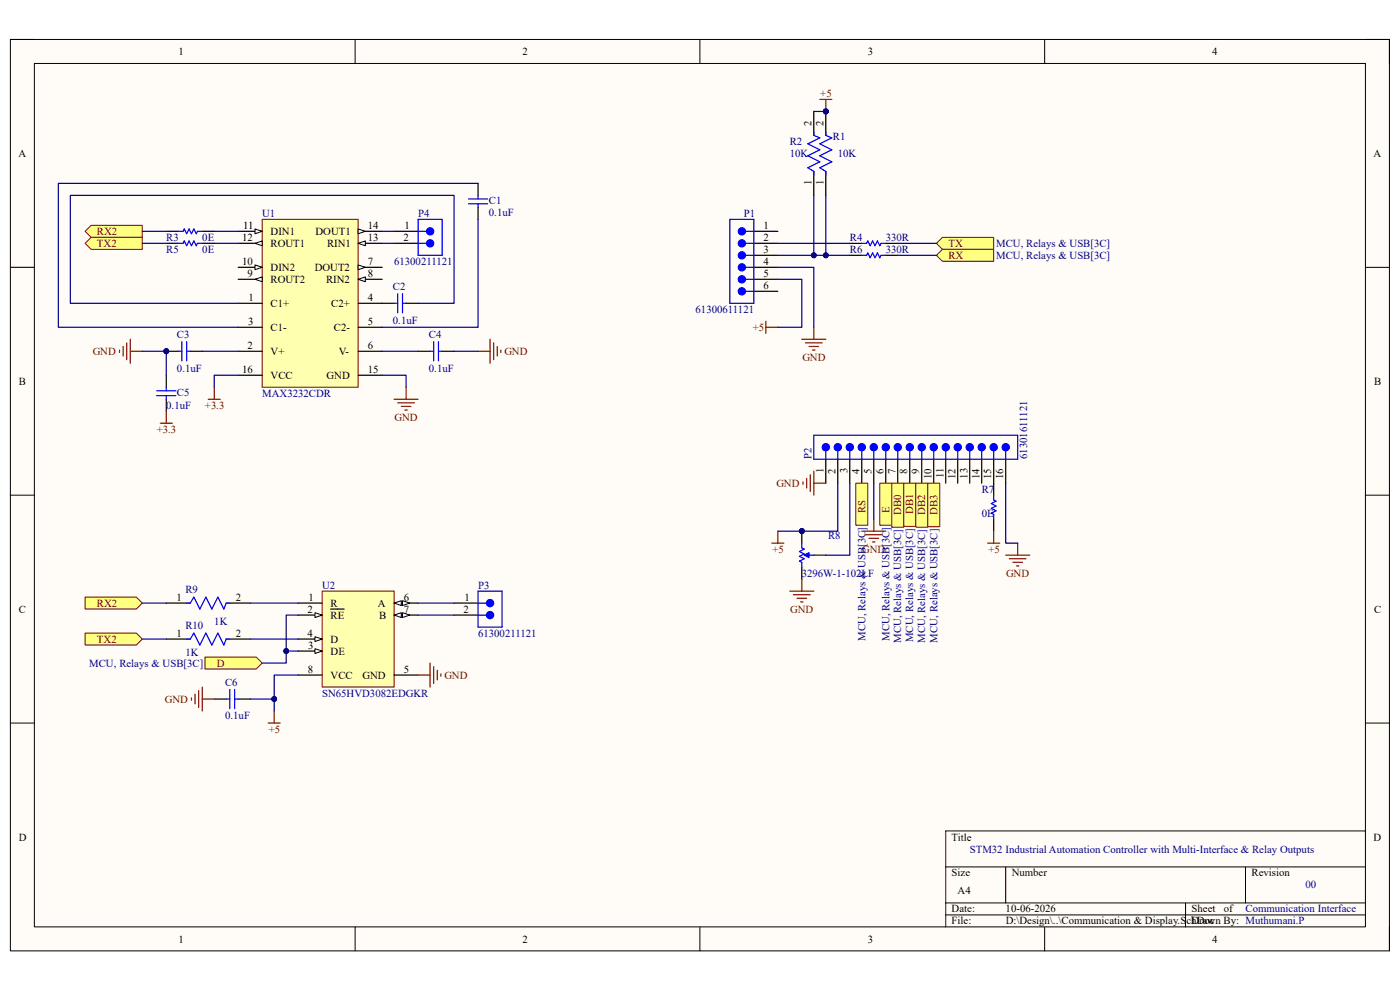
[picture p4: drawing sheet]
<svg xmlns="http://www.w3.org/2000/svg" width="297mm" height="210mm" viewBox="0 0 297 210" stroke-linecap="round" stroke-linejoin="round" font-family="sans-serif">
<path d="M2.2 8.4h292.6v193.3h-292.6z" fill-rule="evenodd" fill="#fffcf8"/>
<path d="M2.2 8.4h292.6v193.3h-292.6z" fill="none" stroke="#000" stroke-width=".21"/>
<path d="M7.3 13.5h282.4v183.1h-282.4z" fill-rule="evenodd" fill="#fffcf8"/>
<g fill="none" stroke="#000" stroke-width=".21">
<path d="M2.2 8.4h5.1M7.3 13.5h282.4v183.1h-282.4zM75.3 8.4v5.1M148.5 8.4v5.1M221.6 8.4v5.1M289.7 8.4h5.1v5.1M2.2 56.7h5.1M289.7 56.7h5.1M2.2 105h5.1M289.7 105.1h5.1M2.2 153.4h5.1M289.7 153.4h5.1"/>
<path d="M289.7 176.3h-89.1v20.3M75.3 196.6v5.1M148.5 196.6v5.1M200.6 183.9h89.1M200.6 191.5h89.1M200.6 194.1h89.1M213.4 183.9v7.6M221.6 196.6v5.1M251.5 191.5v5.1M264.2 183.9v7.6M294.8 196.6v5.1"/>
</g>
<path d="M55.6 46.5h20.4v35.6h-20.4z" fill-rule="evenodd" fill="#ffffb0"/>
<path d="M55.6 46.5h20.4v35.6h-20.4z" fill="none" stroke="#800000" stroke-width=".21"/>
<path d="M76 56.7h5.1M50.5 64.3h5.1M50.5 74.5h5.1M50.5 69.4h5.1M76 64.3h5.1M76 74.5h5.1M76 69.4h5.1" fill="none" stroke="#000" stroke-width=".25"/>
<path d="M76 56.2l1.5 .5-1.5 .5z" fill="#f8fcff"/>
<path d="M76 56.2l1.5 .5-1.5 .5z" fill="none" stroke="#000" stroke-width=".21"/>
<path d="M76 59.3h5.1" fill="none" stroke="#000" stroke-width=".25"/>
<path d="M76 59.3l1.5-.6v1.1z" fill="#f8fcff"/>
<path d="M76 59.3l1.5-.6v1.1z" fill="none" stroke="#000" stroke-width=".21"/>
<path d="M50.5 59.3h5.1" fill="none" stroke="#000" stroke-width=".25"/>
<path d="M54.1 59.3l1.5-.6v1.1z" fill="#f8fcff"/>
<path d="M54.1 59.3l1.5-.6v1.1z" fill="none" stroke="#000" stroke-width=".21"/>
<path d="M50.5 56.7h5.1" fill="none" stroke="#000" stroke-width=".25"/>
<path d="M54.1 56.2l1.5 .5-1.5 .5z" fill="#f8fcff"/>
<path d="M54.1 56.2l1.5 .5-1.5 .5z" fill="none" stroke="#000" stroke-width=".21"/>
<path d="M50.5 49.1h5.1" fill="none" stroke="#000" stroke-width=".25"/>
<path d="M54.1 48.6l1.5 .5-1.5 .5z" fill="#f8fcff"/>
<path d="M54.1 48.6l1.5 .5-1.5 .5z" fill="none" stroke="#000" stroke-width=".21"/>
<path d="M50.5 51.6h5.1" fill="none" stroke="#000" stroke-width=".25"/>
<path d="M54.1 51.6l1.5-.5v1z" fill="#f8fcff"/>
<path d="M54.1 51.6l1.5-.5v1z" fill="none" stroke="#000" stroke-width=".21"/>
<path d="M76 51.6h5.1" fill="none" stroke="#000" stroke-width=".25"/>
<path d="M76 51.6l1.5-.5v1z" fill="#f8fcff"/>
<path d="M76 51.6l1.5-.5v1z" fill="none" stroke="#000" stroke-width=".21"/>
<path d="M76 49.1h5.1" fill="none" stroke="#000" stroke-width=".25"/>
<path d="M76 48.6l1.5 .5-1.5 .5z" fill="#f8fcff"/>
<path d="M76 48.6l1.5 .5-1.5 .5z" fill="none" stroke="#000" stroke-width=".21"/>
<path d="M50.5 79.6h5.1M76 79.6h5.1" fill="none" stroke="#000" stroke-width=".25"/>
<path d="M68.3 125.4h15.3v20.3h-15.3z" fill-rule="evenodd" fill="#ffffb0"/>
<path d="M68.3 125.4h15.3v20.3h-15.3z" fill="none" stroke="#800000" stroke-width=".21"/>
<path d="M63.3 127.9h5M63.3 130.5h5" fill="none" stroke="#000" stroke-width=".25"/>
<path d="M66.8 130l1.5 .5-1.5 .5z" fill="#f8fcff"/>
<path d="M66.8 130l1.5 .5-1.5 .5z" fill="none" stroke="#000" stroke-width=".21"/>
<path d="M63.3 138.1h5M70.1 129.2h2.9" fill="none" stroke="#000" stroke-width=".25"/>
<path d="M66.8 137.6l1.5 .5-1.5 .5z" fill="#f8fcff"/>
<path d="M66.8 137.6l1.5 .5-1.5 .5z" fill="none" stroke="#000" stroke-width=".21"/>
<path d="M63.3 135.6h5" fill="none" stroke="#000" stroke-width=".25"/>
<path d="M66.8 135.1l1.5 .5-1.5 .5z" fill="#f8fcff"/>
<path d="M66.8 135.1l1.5 .5-1.5 .5z" fill="none" stroke="#000" stroke-width=".21"/>
<path d="M83.6 127.9h5.1M83.6 143.2h5.1" fill="none" stroke="#000" stroke-width=".25"/>
<path d="M83.6 127.9l1.5-.5v1z" fill="#f8fcff"/>
<path d="M83.6 127.9l1.5-.5v1z" fill="none" stroke="#000" stroke-width=".21"/>
<path d="M85.4 127.4l1.5 .5-1.5 .5z" fill="#f8fcff"/>
<path d="M85.4 127.4l1.5 .5-1.5 .5z" fill="none" stroke="#000" stroke-width=".21"/>
<path d="M83.6 130.5h5.1" fill="none" stroke="#000" stroke-width=".25"/>
<path d="M83.6 130.5l1.5-.5v1z" fill="#f8fcff"/>
<path d="M83.6 130.5l1.5-.5v1z" fill="none" stroke="#000" stroke-width=".21"/>
<path d="M85.4 130l1.5 .5-1.5 .5z" fill="#f8fcff"/>
<path d="M85.4 130l1.5 .5-1.5 .5z" fill="none" stroke="#000" stroke-width=".21"/>
<path d="M175.2 97.4v5.1M177.7 97.4v5.1M63.3 143.2h5" fill="none" stroke="#000" stroke-width=".25"/>
<path d="M177.7 95.6v1.8" fill="none" stroke="#00f" stroke-width=".25"/>
<circle cx="177.7" cy="94.9" r=".76" fill="#00f"/>
<g fill="none" stroke="#00f" stroke-width=".25">
<path d="M175.2 95.6v1.8M180.3 95.6v1.8"/>
<circle cx="177.7" cy="94.9" r=".76"/>
</g>
<path d="M180.3 97.4v5.1" fill="none" stroke="#000" stroke-width=".25"/>
<circle cx="180.3" cy="94.9" r=".76" fill="#00f"/>
<g fill="none" stroke="#00f" stroke-width=".25">
<path d="M182.8 95.6v1.8"/>
<circle cx="180.3" cy="94.9" r=".76"/>
</g>
<path d="M182.8 97.4v5.1" fill="none" stroke="#000" stroke-width=".25"/>
<circle cx="182.8" cy="94.9" r=".76" fill="#00f"/>
<g fill="none" stroke="#00f" stroke-width=".25">
<path d="M185.4 95.6v1.8"/>
<circle cx="182.8" cy="94.9" r=".76"/>
</g>
<path d="M185.4 97.4v5.1" fill="none" stroke="#000" stroke-width=".25"/>
<circle cx="185.4" cy="94.9" r=".76" fill="#00f"/>
<g fill="none" stroke="#00f" stroke-width=".25">
<path d="M187.9 95.6v1.8"/>
<circle cx="185.4" cy="94.9" r=".76"/>
</g>
<path d="M187.9 97.4v5.1" fill="none" stroke="#000" stroke-width=".25"/>
<circle cx="187.9" cy="94.9" r=".76" fill="#00f"/>
<g fill="none" stroke="#00f" stroke-width=".25">
<path d="M190.5 95.6v1.8"/>
<circle cx="187.9" cy="94.9" r=".76"/>
</g>
<path d="M190.5 97.4v5.1" fill="none" stroke="#000" stroke-width=".25"/>
<circle cx="190.5" cy="94.9" r=".76" fill="#00f"/>
<g fill="none" stroke="#00f" stroke-width=".25">
<path d="M193 95.6v1.8"/>
<circle cx="190.5" cy="94.9" r=".76"/>
</g>
<path d="M193 97.4v5.1" fill="none" stroke="#000" stroke-width=".25"/>
<circle cx="193" cy="94.9" r=".76" fill="#00f"/>
<g fill="none" stroke="#00f" stroke-width=".25">
<path d="M195.5 95.6v1.8"/>
<circle cx="193" cy="94.9" r=".76"/>
</g>
<path d="M195.5 97.4v5.1" fill="none" stroke="#000" stroke-width=".25"/>
<circle cx="195.6" cy="94.9" r=".76" fill="#00f"/>
<g fill="none" stroke="#00f" stroke-width=".25">
<path d="M198.1 95.6v1.8"/>
<circle cx="195.6" cy="94.9" r=".76"/>
</g>
<path d="M198.1 97.4v5.1" fill="none" stroke="#000" stroke-width=".25"/>
<circle cx="198.1" cy="94.9" r=".76" fill="#00f"/>
<g fill="none" stroke="#00f" stroke-width=".25">
<path d="M200.6 95.6v1.8"/>
<circle cx="198.1" cy="94.9" r=".76"/>
</g>
<path d="M200.6 97.4v5.1" fill="none" stroke="#000" stroke-width=".25"/>
<circle cx="200.6" cy="94.9" r=".76" fill="#00f"/>
<g fill="none" stroke="#00f" stroke-width=".25">
<path d="M203.2 95.6v1.8"/>
<circle cx="200.6" cy="94.9" r=".76"/>
</g>
<path d="M203.2 97.4v5.1" fill="none" stroke="#000" stroke-width=".25"/>
<circle cx="203.2" cy="94.9" r=".76" fill="#00f"/>
<g fill="none" stroke="#00f" stroke-width=".25">
<path d="M205.7 95.6v1.8"/>
<circle cx="203.2" cy="94.9" r=".76"/>
</g>
<path d="M205.7 97.4v5.1M208.3 97.4v5.1" fill="none" stroke="#000" stroke-width=".25"/>
<circle cx="205.7" cy="94.9" r=".76" fill="#00f"/>
<g fill="none" stroke="#00f" stroke-width=".25">
<path d="M208.3 95.6v1.8"/>
<circle cx="205.7" cy="94.9" r=".76"/>
</g>
<circle cx="208.3" cy="94.9" r=".76" fill="#00f"/>
<g fill="none" stroke="#00f" stroke-width=".25">
<path d="M210.8 95.6v1.8"/>
<circle cx="208.3" cy="94.9" r=".76"/>
</g>
<path d="M210.8 97.4v5.1" fill="none" stroke="#000" stroke-width=".25"/>
<circle cx="210.8" cy="94.9" r=".76" fill="#00f"/>
<g fill="none" stroke="#00f" stroke-width=".25">
<path d="M213.4 95.6v1.8"/>
<circle cx="210.8" cy="94.9" r=".76"/>
</g>
<path d="M213.4 97.4v5.1" fill="none" stroke="#000" stroke-width=".25"/>
<circle cx="213.4" cy="94.9" r=".76" fill="#00f"/>
<g fill="none" stroke="#00f" stroke-width=".25">
<path d="M172.7 92.3h43.2v5.1h-43.2z"/>
<circle cx="213.4" cy="94.9" r=".76"/>
</g>
<circle cx="175.2" cy="94.9" r=".76" fill="#00f"/>
<g fill="none" stroke="#00f" stroke-width=".25">
<path d="M158.2 51.6h1.7"/>
<circle cx="175.2" cy="94.9" r=".76"/>
</g>
<path d="M159.9 51.6h5.1M159.9 49.1h5.1" fill="none" stroke="#000" stroke-width=".25"/>
<circle cx="157.4" cy="51.6" r=".76" fill="#00f"/>
<g fill="none" stroke="#00f" stroke-width=".25">
<path d="M158.2 49.1h1.7M158.2 54.2h1.7"/>
<circle cx="157.4" cy="51.6" r=".76"/>
</g>
<path d="M159.9 54.2h5.1" fill="none" stroke="#000" stroke-width=".25"/>
<circle cx="157.4" cy="54.2" r=".76" fill="#00f"/>
<g fill="none" stroke="#00f" stroke-width=".25">
<path d="M158.2 56.7h1.7"/>
<circle cx="157.4" cy="54.2" r=".76"/>
</g>
<path d="M159.9 56.7h5.1" fill="none" stroke="#000" stroke-width=".25"/>
<circle cx="157.4" cy="56.7" r=".76" fill="#00f"/>
<g fill="none" stroke="#00f" stroke-width=".25">
<path d="M158.2 59.3h1.7"/>
<circle cx="157.4" cy="56.7" r=".76"/>
</g>
<path d="M159.9 59.3h5.1" fill="none" stroke="#000" stroke-width=".25"/>
<circle cx="157.4" cy="59.3" r=".76" fill="#00f"/>
<g fill="none" stroke="#00f" stroke-width=".25">
<path d="M158.2 61.8h1.7"/>
<circle cx="157.4" cy="59.3" r=".76"/>
</g>
<path d="M159.9 61.8h5.1" fill="none" stroke="#000" stroke-width=".25"/>
<circle cx="157.4" cy="61.8" r=".76" fill="#00f"/>
<g fill="none" stroke="#00f" stroke-width=".25">
<path d="M154.8 46.5h5.1v17.8h-5.1z"/>
<circle cx="157.4" cy="61.8" r=".76"/>
</g>
<circle cx="157.4" cy="49.1" r=".76" fill="#00f"/>
<g fill="none" stroke="#00f" stroke-width=".25">
<path d="M101.4 130.5h1.8"/>
<circle cx="157.4" cy="49.1" r=".76"/>
</g>
<path d="M96.3 130.5h5.1M96.3 127.9h5.1" fill="none" stroke="#000" stroke-width=".25"/>
<circle cx="104" cy="130.5" r=".76" fill="#00f"/>
<g fill="none" stroke="#00f" stroke-width=".25">
<path d="M101.4 127.9h1.8M101.4 125.4h5.1v7.6h-5.1z"/>
<circle cx="104" cy="130.5" r=".76"/>
</g>
<circle cx="104" cy="127.9" r=".76" fill="#00f"/>
<g fill="none" stroke="#00f" stroke-width=".25">
<path d="M39.6 127.9h.8l.7-1.2 1.3 2.5 1.3-2.5 1.2 2.5 1.3-2.5 1.3 2.5 .5-1.3h.8M39.6 135.6h.8l.7-1.3 1.3 2.5 1.3-2.5 1.2 2.5 1.3-2.5 1.3 2.5 .5-1.2h.8M48 148.3h.8M48.8 146.3v4M49.8 146.3v4M49.8 148.3h.7"/>
<circle cx="104" cy="127.9" r=".76"/>
</g>
<path d="M35.3 127.9h5.1M35.3 135.6h5.1M48 127.9h5.1M48 135.6h5.1M45.5 148.3h2.5M50.5 148.3h2.6" fill="none" stroke="#000" stroke-width=".25"/>
<path d="M43.5 139.4h10.9l1.2 1.3-1.2 1.2h-10.9z" fill-rule="evenodd" fill="#ffff80"/>
<path d="M43.5 139.4h10.9l1.2 1.3-1.2 1.2h-10.9z" fill="none" stroke="#800000" stroke-width=".21"/>
<path d="M18 126.7h10.9l1.3 1.2-1.3 1.3h-10.9z" fill-rule="evenodd" fill="#ffff80"/>
<path d="M18 126.7h10.9l1.3 1.2-1.3 1.3h-10.9z" fill="none" stroke="#800000" stroke-width=".21"/>
<path d="M18 134.3h10.9l1.3 1.3-1.3 1.2h-10.9z" fill-rule="evenodd" fill="#ffff80"/>
<path d="M18 134.3h10.9l1.3 1.3-1.3 1.2h-10.9z" fill="none" stroke="#800000" stroke-width=".21"/>
<g fill="none" stroke="#800000" stroke-width=".25">
<path d="M44.2 84.7h2.5M45.5 82.1v2.6M83.6 84.7h5.1M84.4 85.5h3.5M85.1 86.2h2.1M85.9 87h.5M86.2 82.1v2.6M40.6 148v.5M41.4 147.3v2M42.1 146.5v3.6M42.9 145.7v5.1M42.9 148.3h2.6"/>
<path d="M56.9 153.4h2.5M58.2 150.8v2.6M88.7 143.2h2.5M91.2 140.7v5M92 141.4v3.6M92.8 142.2v2M93.5 142.9v.6"/>
</g>
<path d="M35.3 49.1h2.5M35.3 51.6h2.5M42.9 49.1h2.6M42.9 51.6h2.6" fill="none" stroke="#000" stroke-width=".25"/>
<path d="M37.8 49.1h1l.3-.5 .5 1 .5-1 .5 1 .5-1 .5 1 .3-.5h1M37.8 51.6h1l.3-.5 .5 1 .5-1 .5 1 .5-1 .5 1 .3-.5h1" fill="none" stroke="#00f" stroke-width=".25"/>
<path d="M18 49.1l1.3-1.3h10.9v2.5h-10.9z" fill-rule="evenodd" fill="#ffff80"/>
<path d="M18 49.1l1.3-1.3h10.9v2.5h-10.9z" fill="none" stroke="#800000" stroke-width=".21"/>
<path d="M19.3 50.3h10.9v2.6h-10.9l-1.3-1.3z" fill-rule="evenodd" fill="#ffff80"/>
<path d="M19.3 50.3h10.9v2.6h-10.9l-1.3-1.3z" fill="none" stroke="#800000" stroke-width=".21"/>
<circle cx="35.3" cy="74.5" r=".51" fill="#000080"/>
<circle cx="35.3" cy="74.5" r=".51" fill="none" stroke="#000080" stroke-width=".21"/>
<path d="M35.3 74.5h2.5M40.4 74.5h2.5" fill="none" stroke="#000" stroke-width=".25"/>
<circle cx="35.3" cy="74.5" r=".51" fill="#000080"/>
<circle cx="35.3" cy="74.5" r=".51" fill="none" stroke="#000080" stroke-width=".21"/>
<g fill="none" stroke="#00f" stroke-width=".25">
<path d="M99.4 42.2h4.1M99.4 43.2h4.1M101.4 41.4v.8M101.4 43.2v.8M37.8 74.5h.8M38.6 72.5v4.1M39.6 72.5v4.1M39.6 74.5h.8M83.6 64.3h.8M84.4 62.3v4.1M85.4 62.3v4.1M85.4 64.3h.8"/>
<path d="M91.2 74.5h.8M92 72.5v4.1M93 74.5h.8M93 72.5v4.1M33.2 83.9h4.1M33.2 82.9h4.1M35.3 82.1v.8M35.3 83.9v.8"/>
</g>
<path d="M101.4 38.9v2.5M101.4 44v2.5M35.3 79.6v2.5M81.1 64.3h2.5M86.2 64.3h2.5M88.7 74.5h2.5M93.8 74.5h2.5M35.3 84.7v2.5" fill="none" stroke="#000" stroke-width=".25"/>
<path d="M25.4 74.3v.5M26.1 73.5v2M26.9 72.7v3.6M27.6 72v5.1M27.6 74.5h2.6M101.4 74.5h2.6M104 72v5.1M104.7 72.7v3.6M105.5 73.5v2M106.3 74.3v.5M34 89.8h2.5M35.3 87.2v2.6" fill="none" stroke="#800000" stroke-width=".25"/>
<path d="M199.9 50.4h10.9v2.5h-10.9l-1.2-1.3z" fill-rule="evenodd" fill="#ffff80"/>
<path d="M199.9 50.4h10.9v2.5h-10.9l-1.2-1.3z" fill="none" stroke="#800000" stroke-width=".21"/>
<path d="M199.9 52.9h10.9v2.5h-10.9l-1.2-1.2z" fill-rule="evenodd" fill="#ffff80"/>
<path d="M199.9 52.9h10.9v2.5h-10.9l-1.2-1.2z" fill="none" stroke="#800000" stroke-width=".21"/>
<path d="M180.3 51.6h2.5M180.3 54.2h2.5M187.9 51.6h2.6M187.9 54.2h2.6" fill="none" stroke="#000" stroke-width=".25"/>
<path d="M182.8 51.6h1l.3-.5 .5 1 .5-1 .5 1 .5-1 .5 1 .3-.5h1M182.8 54.2h1l.3-.5 .5 1 .5-1 .5 1 .5-1 .5 1 .3-.5h1" fill="none" stroke="#00f" stroke-width=".25"/>
<circle cx="175.2" cy="23.6" r=".51" fill="#000080"/>
<circle cx="175.2" cy="23.6" r=".51" fill="none" stroke="#000080" stroke-width=".21"/>
<path d="M175.2 23.6v5.1M175.2 36.4v5" fill="none" stroke="#000" stroke-width=".25"/>
<circle cx="175.2" cy="23.6" r=".51" fill="#000080"/>
<circle cx="175.2" cy="23.6" r=".51" fill="none" stroke="#000080" stroke-width=".21"/>
<path d="M172.7 28v.7l1.2 .5-2.5 1.3 2.5 1.3-2.5 1.3 2.5 1.2-2.5 1.3 1.3 .8v.7M175.2 28v.7l1.3 .5-2.6 1.3 2.6 1.3-2.6 1.3 2.6 1.2-2.6 1.3 1.3 .8v.7" fill="none" stroke="#00f" stroke-width=".25"/>
<path d="M172.7 23.6v5.1M172.7 36.4v5" fill="none" stroke="#000" stroke-width=".25"/>
<path d="M173.9 21.1h2.6M175.2 21.1v2.5" fill="none" stroke="#800000" stroke-width=".25"/>
<circle cx="175.2" cy="23.6" r=".51" fill="#000080"/>
<circle cx="175.2" cy="23.6" r=".51" fill="none" stroke="#000080" stroke-width=".21"/>
<g fill="none" stroke="#800000" stroke-width=".25">
<path d="M162.5 68.2v2.5M162.5 69.4h2.5M170.1 72h5.1M170.9 72.7h3.5M171.6 73.5h2.1M172.4 74.3h.5M172.7 69.4v2.6M172.7 100v5M163.7 115.2h2.6M165 112.7v2.5M170.4 102.2v.6M171.1 101.5v2"/>
<path d="M171.9 100.7v3.6M172.7 102.5h2.5M182.8 112.7h5.1M183.6 113.4h3.6M184.4 114.2h2M185.1 115h.5M185.4 110.1v2.6M209.5 115.2h2.6M210.8 112.7v2.5M213.4 117.8h5.1M214.1 118.5h3.6M214.9 119.3h2"/>
<path d="M215.9 115.2v2.6M215.6 120.1h.6"/>
</g>
<path d="M210.8 102.5v2.6M210.8 110.1v2.6" fill="none" stroke="#000" stroke-width=".25"/>
<path d="M210.8 105.1v1l.5 .2-1 .5 1 .5-1 .5 1 .6-1 .5 .5 .2v1" fill="none" stroke="#00f" stroke-width=".25"/>
<circle cx="170.1" cy="112.7" r=".51" fill="#000080"/>
<circle cx="170.1" cy="112.7" r=".51" fill="none" stroke="#000080" stroke-width=".21"/>
<path d="M170.1 112.7v2.5M170.1 120.3v2.6" fill="none" stroke="#000" stroke-width=".25"/>
<circle cx="170.1" cy="112.7" r=".51" fill="#000080"/>
<circle cx="170.1" cy="112.7" r=".51" fill="none" stroke="#000080" stroke-width=".21"/>
<path d="M172.7 117.8h2.5" fill="none" stroke="#000" stroke-width=".25"/>
<path d="M170.1 115.2v1l.5 .3-1 .5 1 .5-1 .5 1 .5-1 .5 .5 .3v1M171.6 117.8h1.1" fill="none" stroke="#00f" stroke-width=".25"/>
<path d="M170.6 117.8l1-.5v1z" fill="#00f"/>
<path d="M170.6 117.8l1-.5v1z" fill="none" stroke="#00f" stroke-width=".25"/>
<path d="M167.6 125.4h5.1M168.3 126.2h3.6M169.1 126.9h2M169.9 127.7h.5M170.1 122.9v2.5" fill="none" stroke="#800000" stroke-width=".25"/>
<path d="M181.6 102.5h2.5v8.9h-2.5z" fill-rule="evenodd" fill="#ffff80"/>
<path d="M181.6 102.5h2.5v8.9h-2.5z" fill="none" stroke="#800000" stroke-width=".21"/>
<path d="M186.6 102.5h2.6v8.9h-2.6z" fill-rule="evenodd" fill="#ffff80"/>
<path d="M186.6 102.5h2.6v8.9h-2.6z" fill="none" stroke="#800000" stroke-width=".21"/>
<path d="M189.2 102.5h2.5v9.3h-2.5z" fill-rule="evenodd" fill="#ffff80"/>
<path d="M189.2 102.5h2.5v9.3h-2.5z" fill="none" stroke="#800000" stroke-width=".21"/>
<path d="M191.7 102.5h2.6v9.2h-2.6z" fill-rule="evenodd" fill="#ffff80"/>
<path d="M191.7 102.5h2.6v9.2h-2.6z" fill="none" stroke="#800000" stroke-width=".21"/>
<path d="M194.3 102.5h2.5v9.3h-2.5z" fill-rule="evenodd" fill="#ffff80"/>
<path d="M194.3 102.5h2.5v9.3h-2.5z" fill="none" stroke="#800000" stroke-width=".21"/>
<path d="M196.8 102.5h2.6v9.2h-2.6z" fill-rule="evenodd" fill="#ffff80"/>
<path d="M196.8 102.5h2.6v9.2h-2.6z" fill="none" stroke="#800000" stroke-width=".21"/>
<path d="M83.6 51.6h5.1M83.6 49.1h5.1" fill="none" stroke="#000" stroke-width=".25"/>
<path d="M88.7 51.6h1.8" fill="none" stroke="#00f" stroke-width=".25"/>
<circle cx="91.2" cy="51.6" r=".76" fill="#00f"/>
<g fill="none" stroke="#00f" stroke-width=".25">
<path d="M88.7 49.1h1.8M88.7 46.5h5.1v7.7h-5.1z"/>
<circle cx="91.2" cy="51.6" r=".76"/>
</g>
<circle cx="91.2" cy="49.1" r=".76" fill="#00f"/>
<circle cx="91.2" cy="49.1" r=".76" fill="none" stroke="#00f" stroke-width=".25"/>
<path d="M63.3 130.5h-2.6v7.6h2.6" fill="none" stroke="#000080" stroke-width=".25"/>
<circle cx="60.7" cy="138.1" r=".51" fill="#000080"/>
<circle cx="60.7" cy="138.1" r=".51" fill="none" stroke="#000080" stroke-width=".21"/>
<path d="M60.7 138.1v2.6h-5.1" fill="none" stroke="#000080" stroke-width=".25"/>
<circle cx="60.7" cy="138.1" r=".51" fill="#000080"/>
<circle cx="60.7" cy="138.1" r=".51" fill="none" stroke="#000080" stroke-width=".21"/>
<path d="M30.2 127.9h5.1M30.2 135.6h5.1M53.1 127.9h10.2M53.1 135.6h10.2M63.3 143.2h-5.1v7.6" fill="none" stroke="#000080" stroke-width=".25"/>
<circle cx="58.2" cy="148.3" r=".51" fill="#000080"/>
<circle cx="58.2" cy="148.3" r=".51" fill="none" stroke="#000080" stroke-width=".21"/>
<path d="M53.1 148.3h5.1" fill="none" stroke="#000080" stroke-width=".25"/>
<circle cx="58.2" cy="148.3" r=".51" fill="#000080"/>
<circle cx="58.2" cy="148.3" r=".51" fill="none" stroke="#000080" stroke-width=".21"/>
<path d="M30.2 49.1h5.1M30.2 51.6h5.1M45.5 49.1h5M45.5 51.6h5M30.2 74.5h5.1v5.1M42.9 74.5h7.6M50.5 79.6h-5v2.5M81.1 79.6h5.1v2.5M88.7 127.9h7.6M88.7 130.5h7.6" fill="none" stroke="#000080" stroke-width=".25"/>
<circle cx="35.3" cy="74.5" r=".51" fill="#000080"/>
<circle cx="35.3" cy="74.5" r=".51" fill="none" stroke="#000080" stroke-width=".21"/>
<path d="M101.4 38.9h-89v30.5h38.1M101.4 46.5v22.9h-20.3M165 54.2h15.3M165 51.6h15.3M190.5 51.6h8.2M50.5 64.3h-35.6v-22.9h81.4v22.9h-7.6M81.1 74.5h7.6M96.3 74.5h5.1" fill="none" stroke="#000080" stroke-width=".25"/>
<circle cx="172.7" cy="54.2" r=".51" fill="#000080"/>
<circle cx="172.7" cy="54.2" r=".51" fill="none" stroke="#000080" stroke-width=".21"/>
<circle cx="175.2" cy="54.2" r=".51" fill="#000080"/>
<circle cx="175.2" cy="54.2" r=".51" fill="none" stroke="#000080" stroke-width=".21"/>
<path d="M172.7 41.4v12.8M190.5 54.2h8.2" fill="none" stroke="#000080" stroke-width=".25"/>
<circle cx="172.7" cy="54.2" r=".51" fill="#000080"/>
<circle cx="172.7" cy="54.2" r=".51" fill="none" stroke="#000080" stroke-width=".21"/>
<path d="M175.2 41.4v12.8" fill="none" stroke="#000080" stroke-width=".25"/>
<circle cx="175.2" cy="54.2" r=".51" fill="#000080"/>
<circle cx="175.2" cy="54.2" r=".51" fill="none" stroke="#000080" stroke-width=".21"/>
<path d="M172.7 23.6h2.5" fill="none" stroke="#000080" stroke-width=".25"/>
<circle cx="175.2" cy="23.6" r=".51" fill="#000080"/>
<circle cx="175.2" cy="23.6" r=".51" fill="none" stroke="#000080" stroke-width=".21"/>
<path d="M165 56.7h7.7v12.7M165 59.3h5.1v10.1h-5.1M177.7 102.5v10.2h-12.7" fill="none" stroke="#000080" stroke-width=".25"/>
<circle cx="170.1" cy="112.7" r=".51" fill="#000080"/>
<circle cx="170.1" cy="112.7" r=".51" fill="none" stroke="#000080" stroke-width=".21"/>
<path d="M81.1 51.6h2.5M81.1 49.1h2.5M180.3 102.5v15.3h-5.1M185.4 102.5v7.6M213.4 102.5v12.7h2.5" fill="none" stroke="#000080" stroke-width=".25"/>
<g font-size="2.3">
<text x="37.9" y="11.7">1</text>
<text x="110.9" y="11.7">2</text>
<text x="184.1" y="11.7">3</text>
<text x="257.1" y="11.7">4</text>
<text x="172.2" y="26.7" transform="rotate(-90 172.2 26.7)">2</text>
<text x="174.7" y="26.7" transform="rotate(-90 174.7 26.7)">2</text>
<text x="3.9" y="33.3">A</text>
<text x="291.4" y="33.3">A</text>
<text x="172.2" y="39.2" transform="rotate(-90 172.2 39.2)">1</text>
<text x="174.7" y="39.2" transform="rotate(-90 174.7 39.2)">1</text>
<text x="51.4" y="51.1">12</text>
<text x="51.6" y="48.6">11</text>
<text x="57.4" y="49.8">DIN1</text>
<text x="57.4" y="52.4">ROUT1</text>
<text x="66.9" y="49.8">DOUT1</text>
<text x="69.4" y="52.4">RIN1</text>
<text x="78" y="51.1">13</text>
<text x="78" y="48.6">14</text>
<text x="85.6" y="51.1">2</text>
<text x="85.8" y="48.6">1</text>
<text x="162" y="51.1">2</text>
<text x="162" y="48.6">1</text>
<text x="162" y="53.6">3</text>
<text x="51.4" y="56.2">10</text>
<text x="52.5" y="58.7">9</text>
<text x="57.4" y="60">ROUT2</text>
<text x="57.4" y="57.4">DIN2</text>
<text x="66.8" y="57.4">DOUT2</text>
<text x="69.2" y="60">RIN2</text>
<text x="78" y="56.2">7</text>
<text x="78" y="58.7">8</text>
<text x="162" y="56.2">4</text>
<text x="162" y="58.7">5</text>
<text x="52.7" y="63.8">1</text>
<text x="57.4" y="65.1">C1+</text>
<text x="70.3" y="65.1">C2+</text>
<text x="78" y="63.8">4</text>
<text x="162" y="61.3">6</text>
<text x="52.6" y="68.9">3</text>
<text x="57.4" y="70.2">C1-</text>
<text x="70.8" y="70.2">C2-</text>
<text x="78" y="68.9">5</text>
<text x="52.5" y="74">2</text>
<text x="57.4" y="75.3">V+</text>
<text x="71.9" y="75.3">V-</text>
<text x="78" y="74">6</text>
<text x="4" y="81.6">B</text>
<text x="51.4" y="79.1">16</text>
<text x="57.4" y="80.3">VCC</text>
<text x="69.3" y="80.3">GND</text>
<text x="78" y="79.1">15</text>
<text x="291.5" y="81.6">B</text>
<text x="174.7" y="100.3" transform="rotate(-90 174.7 100.3)">1</text>
<text x="177.2" y="100.5" transform="rotate(-90 177.2 100.5)">2</text>
<text x="179.8" y="100.4" transform="rotate(-90 179.8 100.4)">3</text>
<text x="182.3" y="100.5" transform="rotate(-90 182.3 100.5)">4</text>
<text x="184.9" y="100.5" transform="rotate(-90 184.9 100.5)">5</text>
<text x="187.4" y="100.5" transform="rotate(-90 187.4 100.5)">6</text>
<text x="189.9" y="100.5" transform="rotate(-90 189.9 100.5)">7</text>
<text x="192.5" y="100.5" transform="rotate(-90 192.5 100.5)">8</text>
<text x="195" y="100.5" transform="rotate(-90 195 100.5)">9</text>
<text x="197.6" y="101.6" transform="rotate(-90 197.6 101.6)">10</text>
<text x="200.2" y="101.5" transform="rotate(-90 200.2 101.5)">11</text>
<text x="202.7" y="101.6" transform="rotate(-90 202.7 101.6)">12</text>
<text x="205.2" y="101.6" transform="rotate(-90 205.2 101.6)">13</text>
<text x="207.8" y="101.6" transform="rotate(-90 207.8 101.6)">14</text>
<text x="210.3" y="101.6" transform="rotate(-90 210.3 101.6)">15</text>
<text x="212.9" y="101.6" transform="rotate(-90 212.9 101.6)">16</text>
<text x="4" y="130">C</text>
<text x="37.5" y="127.4">1</text>
<text x="50" y="127.4">2</text>
<text x="65.2" y="130">2</text>
<text x="65.4" y="127.4">1</text>
<text x="70.1" y="128.7">R</text>
<text x="70.1" y="131.2">RE</text>
<text x="80.2" y="128.7">A</text>
<text x="80.4" y="131.2">B</text>
<text x="85.6" y="127.4">6</text>
<text x="85.6" y="130">7</text>
<text x="98.3" y="130">2</text>
<text x="98.5" y="127.4">1</text>
<text x="291.5" y="130">C</text>
<text x="37.5" y="135">1</text>
<text x="50" y="135">2</text>
<text x="65.2" y="135">4</text>
<text x="65.4" y="137.6">3</text>
<text x="70.1" y="136.3">D</text>
<text x="65.3" y="142.7">8</text>
<text x="70.1" y="138.9">DE</text>
<text x="70.1" y="144">VCC</text>
<text x="76.9" y="144">GND</text>
<text x="85.6" y="142.7">5</text>
<text x="4" y="178.3">D</text>
<text x="201.9" y="178.3">Title</text>
<text x="291.4" y="178.3">D</text>
<text x="201.9" y="185.9">Size</text>
<text x="214.6" y="185.9">Number</text>
<text x="265.5" y="185.9">Revision</text>
<text x="203.2" y="189.7">A4</text>
<text x="201.9" y="193.5">Date:</text>
<text x="201.9" y="196.1">File:</text>
<text x="213.3" y="193.5">10-06-2026</text>
<text x="213.4" y="196.1">D:\Design\..\Communication &amp; Display.SchDoc</text>
<text x="252.8" y="193.5">Sheet</text>
<text x="252.8" y="196.1">Drawn By: Muthumani.P</text>
<text x="259.6" y="193.5">of</text>
<text x="37.9" y="199.9">1</text>
<text x="110.9" y="199.9">2</text>
<text x="184.1" y="199.9">3</text>
<text x="257.1" y="199.9">4</text>
</g>
<g font-size="2.3" fill="#800000">
<text x="174" y="20.6">+5</text>
<text x="20.6" y="49.8">RX2</text>
<text x="20.6" y="52.4">TX2</text>
<text x="201.2" y="52.4">TX</text>
<text x="201.2" y="54.9">RX</text>
<text x="159.7" y="70.2">+5</text>
<text x="19.7" y="75.3">GND</text>
<text x="107" y="75.3">GND</text>
<text x="170.2" y="76.5">GND</text>
<text x="43.5" y="86.7">+3.3</text>
<text x="83.7" y="89.3">GND</text>
<text x="33.3" y="91.8">+3.3</text>
<text x="164.7" y="103.3">GND</text>
<text x="183.6" y="108.9" transform="rotate(-90 183.6 108.9)">RS</text>
<text x="188.7" y="108.9" transform="rotate(-90 188.7 108.9)">E</text>
<text x="191.2" y="109.3" transform="rotate(-90 191.2 109.3)">DB0</text>
<text x="193.8" y="109.1" transform="rotate(-90 193.8 109.1)">DB1</text>
<text x="196.3" y="109.3" transform="rotate(-90 196.3 109.3)">DB2</text>
<text x="198.9" y="109.2" transform="rotate(-90 198.9 109.2)">DB3</text>
<text x="163.9" y="117.3">+5</text>
<text x="182.9" y="117.3">GND</text>
<text x="209.7" y="117.3">+5</text>
<text x="213.4" y="122.3">GND</text>
<text x="20.6" y="128.7">RX2</text>
<text x="167.6" y="130">GND</text>
<text x="20.6" y="136.3">TX2</text>
<text x="46" y="141.4">D</text>
<text x="94.3" y="144">GND</text>
<text x="35" y="149.1">GND</text>
<text x="57" y="155.4">+5</text>
</g>
<g font-size="2.3" fill="#000080">
<text x="176.7" y="29.7">R1</text>
<text x="167.6" y="30.7">R2</text>
<text x="167.6" y="33.3">10K</text>
<text x="177.8" y="33.3">10K</text>
<text x="55.6" y="46">U1</text>
<text x="88.7" y="46">P4</text>
<text x="103.7" y="43.2">C1</text>
<text x="103.7" y="45.8">0.1uF</text>
<text x="157.8" y="46">P1</text>
<text x="35.3" y="51.1">R3</text>
<text x="35.3" y="53.6">R5</text>
<text x="42.9" y="51.1">0E</text>
<text x="42.9" y="53.6">0E</text>
<text x="180.3" y="51.1">R4</text>
<text x="180.3" y="53.6">R6</text>
<text x="187.9" y="51.1">330R</text>
<text x="187.9" y="53.6">330R</text>
<text x="211.3" y="52.4">MCU, Relays &amp; USB[3C]</text>
<text x="83.6" y="56.2">61300211121</text>
<text x="211.3" y="54.9">MCU, Relays &amp; USB[3C]</text>
<text x="83.4" y="61.6">C2</text>
<text x="37.5" y="71.7">C3</text>
<text x="83.4" y="68.7">0.1uF</text>
<text x="91" y="71.7">C4</text>
<text x="147.6" y="66.4">61300611121</text>
<text x="37.5" y="78.8">0.1uF</text>
<text x="37.5" y="83.9">C5</text>
<text x="91" y="78.8">0.1uF</text>
<text x="35.3" y="86.7">0.1uF</text>
<text x="55.6" y="84.2">MAX3232CDR</text>
<text x="172.2" y="97.4" transform="rotate(-90 172.2 97.4)">P2</text>
<text x="217.9" y="97.4" transform="rotate(-90 217.9 97.4)">61301611121</text>
<text x="208.3" y="104.5">R7</text>
<text x="208.3" y="109.6">0E</text>
<text x="175.7" y="114.4">R8</text>
<text x="39.3" y="125.9">R9</text>
<text x="68.3" y="124.9">U2</text>
<text x="101.4" y="124.9">P3</text>
<text x="170.1" y="122.3">3296W-1-102LF</text>
<text x="39.3" y="133.5">R10</text>
<text x="45.5" y="132.5">1K</text>
<text x="101.4" y="135">61300211121</text>
<text x="183.6" y="136" transform="rotate(-90 183.6 136)">MCU, Relays &amp; USB[3C]</text>
<text x="188.7" y="136" transform="rotate(-90 188.7 136)">MCU, Relays &amp; USB[3C]</text>
<text x="191.2" y="136.4" transform="rotate(-90 191.2 136.4)">MCU, Relays &amp; USB[3C]</text>
<text x="193.8" y="136.2" transform="rotate(-90 193.8 136.2)">MCU, Relays &amp; USB[3C]</text>
<text x="196.3" y="136.4" transform="rotate(-90 196.3 136.4)">MCU, Relays &amp; USB[3C]</text>
<text x="198.9" y="136.3" transform="rotate(-90 198.9 136.3)">MCU, Relays &amp; USB[3C]</text>
<text x="18.9" y="141.4">MCU, Relays &amp; USB[3C]</text>
<text x="39.3" y="139.1">1K</text>
<text x="47.8" y="145.5">C6</text>
<text x="68.3" y="147.8">SN65HVD3082EDGKR</text>
<text x="47.8" y="152.6">0.1uF</text>
<text x="205.7" y="180.8">STM32 Industrial Automation Controller with Multi-Interface &amp; Relay Outputs</text>
<text x="276.9" y="188.5">00</text>
<text x="264.2" y="193.5">Communication Interface</text>
</g>
</svg>
